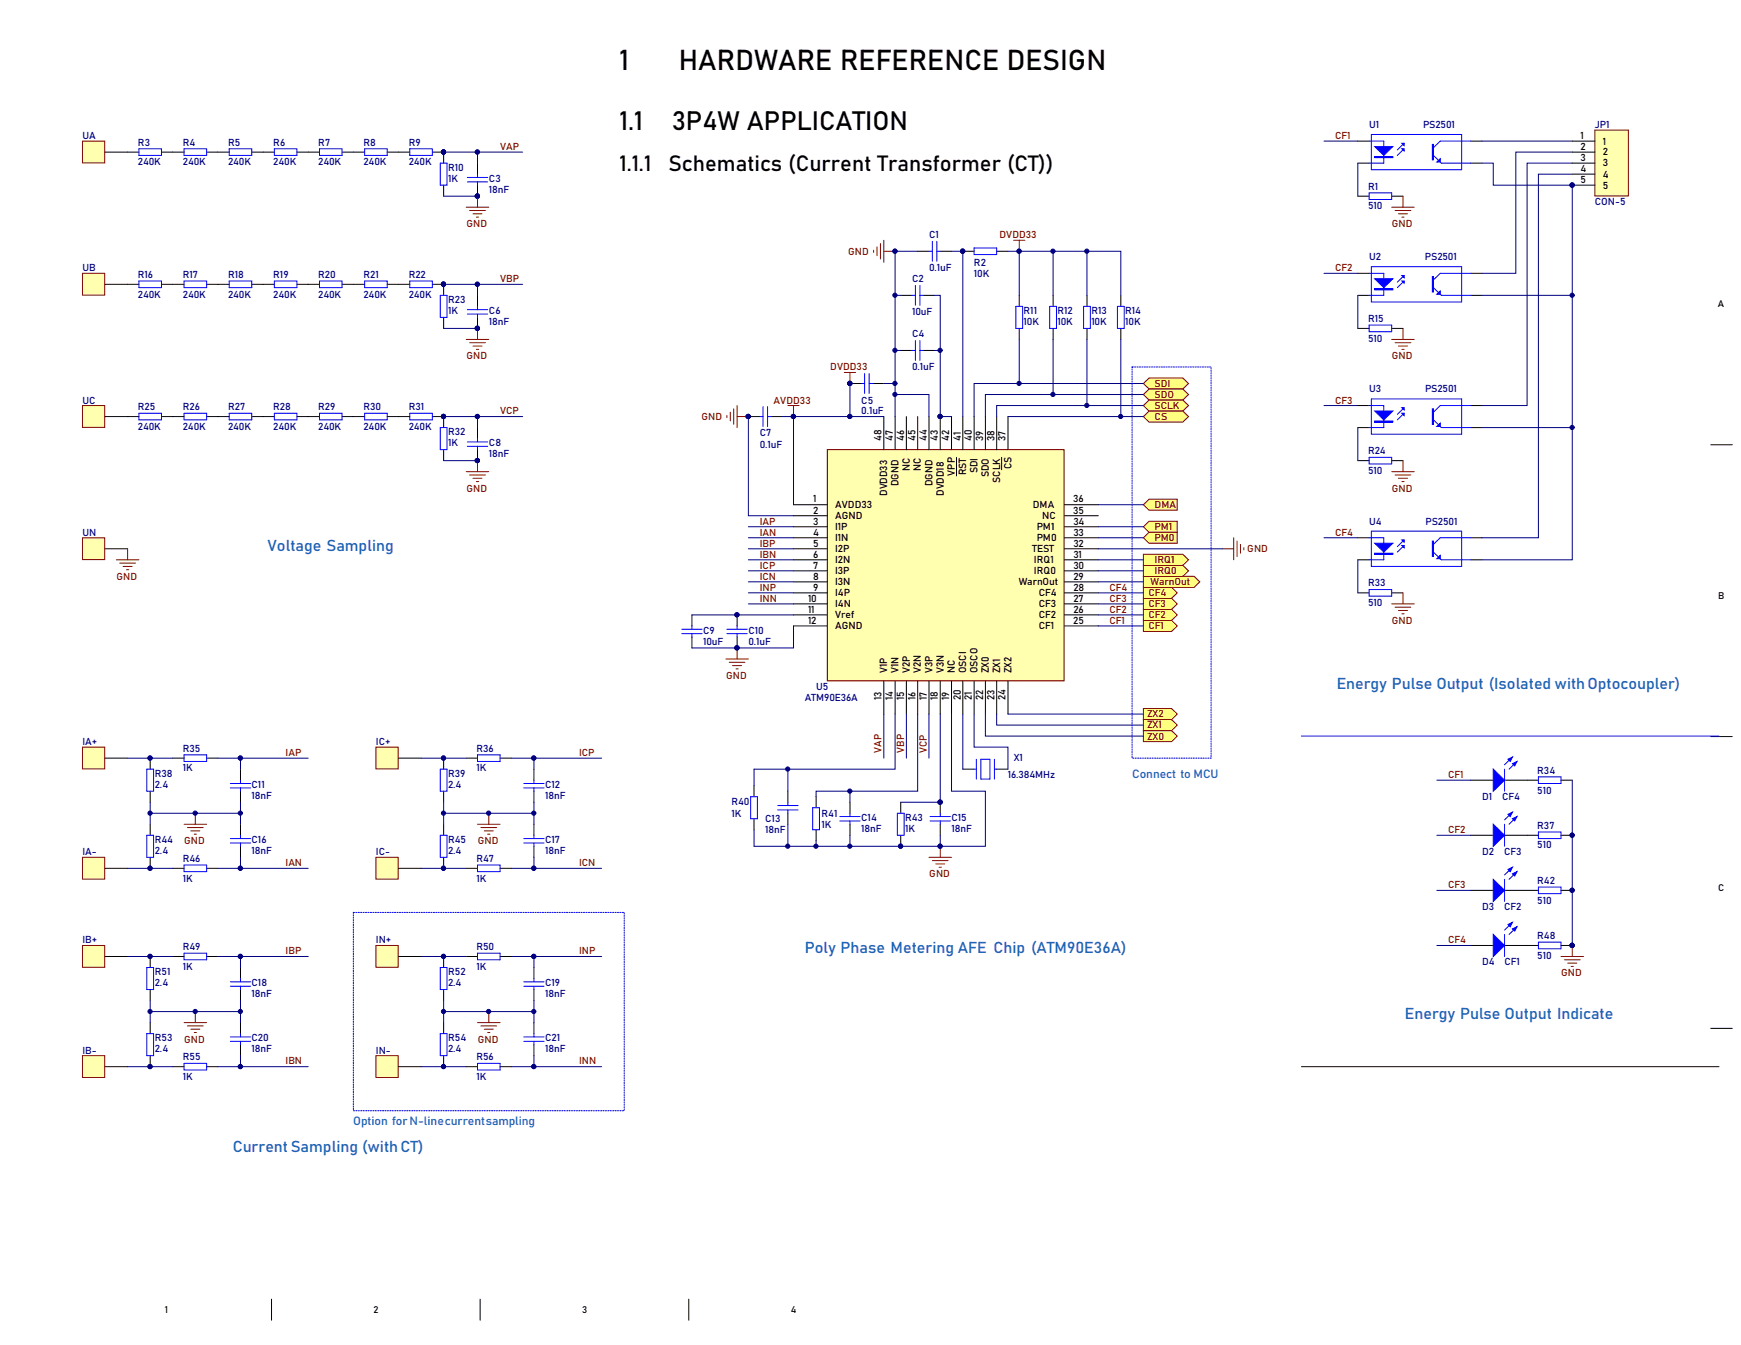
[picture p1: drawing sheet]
<svg xmlns="http://www.w3.org/2000/svg" width="279mm" height="216mm" viewBox="0 0 279 216" stroke-linecap="round" stroke-linejoin="round" font-family="sans-serif">
<path d="M274.5 71.4h3.5M274.5 118.2h3.5M208.9 171.2h67M274.5 165.1h3.5M43.6 208.5v3.4M77.1 208.5v3.4M110.5 208.5v3.4" fill="none" stroke="#000" stroke-width=".16"/>
<path d="M132.8 72.2h38v37.1h-38z" fill="#ffffaf"/>
<path d="M132.8 72.2h38v37.1h-38z" fill="none" stroke="#800000" stroke-width=".18"/>
<g fill="none" stroke="#000" stroke-width=".16">
<path d="M141.8 66.9v5.3M143.6 66.9v5.3M145.5 66.9v5.3M147.3 66.9v5.3M149.1 66.9v5.3M150.9 66.9v5.3M152.7 66.9v5.3M153.5 73.4v3M154.5 66.9v5.3M156.3 66.9v5.3M158.1 66.9v5.3M159.9 66.9v5.3"/>
<path d="M160.7 73.4v2M161.8 66.9v5.3M127.3 86.3h5.5M127.3 84.6h5.5M127.3 81h5.5M127.3 82.8h5.5M127.3 91.6h5.5M127.3 93.4h5.5M127.3 95.2h5.5M127.3 96.9h5.5M127.3 88.1h5.5M127.3 98.7h5.5"/>
<path d="M127.3 89.9h5.5M170.8 86.3h5.4M170.8 84.6h5.4M170.8 81h5.4M170.8 82.8h5.4M170.8 91.6h5.4M170.8 93.4h5.4M170.8 95.2h5.4M170.8 96.9h5.4M170.8 88.1h5.4M170.8 98.7h5.4M170.8 89.9h5.4"/>
<path d="M127.3 100.5h5.5M141.8 109.3v5.3M143.6 109.3v5.3M145.5 109.3v5.3M147.3 109.3v5.3M149.1 109.3v5.3M150.9 109.3v5.3M152.7 109.3v5.3M154.5 109.3v5.3M156.3 109.3v5.3M158.1 109.3v5.3M159.9 109.3v5.3"/>
<path d="M161.8 109.3v5.3M170.8 100.5h5.4"/>
</g>
<circle cx="150.9" cy="66.8" r=".34" fill="#000080" stroke="#000080" stroke-width=".16"/>
<path d="M120.1 84.6h7.2M120.1 86.3h7.2M120.1 88.1h7.2M120.1 89.9h7.2M120.1 91.6h7.2M120.1 93.4h7.2M120.1 95.2h7.2M120.1 96.9h7.2M141.8 114.6v7.1M145.5 114.6v7.1M149.1 114.6v7.1" fill="none" stroke="#000080" stroke-width=".16"/>
<path d="M183.5 117.3h4.5l.9 .9-.9 .8h-4.5z" fill-rule="evenodd" fill="#ffff80"/>
<path d="M183.5 117.3h4.5l.9 .9-.9 .8h-4.5z" fill="none" stroke="#800000" stroke-width=".16"/>
<path d="M183.5 115.5h4.5l.9 .9-.9 .9h-4.5z" fill-rule="evenodd" fill="#ffff80"/>
<path d="M183.5 115.5h4.5l.9 .9-.9 .9h-4.5z" fill="none" stroke="#800000" stroke-width=".16"/>
<path d="M183.5 113.7h4.5l.9 .9-.9 .9h-4.5z" fill-rule="evenodd" fill="#ffff80"/>
<path d="M183.5 113.7h4.5l.9 .9-.9 .9h-4.5z" fill="none" stroke="#800000" stroke-width=".16"/>
<path d="M183.5 99.6h4.5l.9 .9-.9 .9h-4.5z" fill-rule="evenodd" fill="#ffff80"/>
<path d="M183.5 99.6h4.5l.9 .9-.9 .9h-4.5z" fill="none" stroke="#800000" stroke-width=".16"/>
<path d="M176.2 100.5h7.3" fill="none" stroke="#000080" stroke-width=".16"/>
<path d="M183.5 97.8h4.5l.9 .9-.9 .9h-4.5z" fill-rule="evenodd" fill="#ffff80"/>
<path d="M183.5 97.8h4.5l.9 .9-.9 .9h-4.5z" fill="none" stroke="#800000" stroke-width=".16"/>
<path d="M176.2 98.7h7.3" fill="none" stroke="#000080" stroke-width=".16"/>
<path d="M183.5 96.1h4.5l.9 .8-.9 .9h-4.5z" fill-rule="evenodd" fill="#ffff80"/>
<path d="M183.5 96.1h4.5l.9 .8-.9 .9h-4.5z" fill="none" stroke="#800000" stroke-width=".16"/>
<path d="M176.2 96.9h7.3" fill="none" stroke="#000080" stroke-width=".16"/>
<path d="M183.5 94.3h4.5l.9 .9-.9 .9h-4.5z" fill-rule="evenodd" fill="#ffff80"/>
<path d="M183.5 94.3h4.5l.9 .9-.9 .9h-4.5z" fill="none" stroke="#800000" stroke-width=".16"/>
<path d="M176.2 95.2h7.3" fill="none" stroke="#000080" stroke-width=".16"/>
<path d="M183.5 92.5h8.1l1 .9-1 .9h-8.1z" fill-rule="evenodd" fill="#ffff80"/>
<path d="M183.5 92.5h8.1l1 .9-1 .9h-8.1z" fill="none" stroke="#800000" stroke-width=".16"/>
<path d="M176.2 93.4h7.3" fill="none" stroke="#000080" stroke-width=".16"/>
<path d="M183.5 90.7h6.3l.9 .9-.9 .9h-6.3z" fill-rule="evenodd" fill="#ffff80"/>
<path d="M183.5 90.7h6.3l.9 .9-.9 .9h-6.3z" fill="none" stroke="#800000" stroke-width=".16"/>
<path d="M176.2 91.6h7.3" fill="none" stroke="#000080" stroke-width=".16"/>
<path d="M183.5 89h6.3l.9 .9-.9 .8h-6.3z" fill-rule="evenodd" fill="#ffff80"/>
<path d="M183.5 89h6.3l.9 .9-.9 .8h-6.3z" fill="none" stroke="#800000" stroke-width=".16"/>
<path d="M176.2 89.9h7.3" fill="none" stroke="#000080" stroke-width=".16"/>
<path d="M183.5 86.3l.9-.9h4.5v1.8h-4.5z" fill-rule="evenodd" fill="#ffff80"/>
<path d="M183.5 86.3l.9-.9h4.5v1.8h-4.5z" fill="none" stroke="#800000" stroke-width=".16"/>
<path d="M176.2 86.3h7.3" fill="none" stroke="#000080" stroke-width=".16"/>
<path d="M183.5 84.6l.9-.9h4.5v1.7h-4.5z" fill-rule="evenodd" fill="#ffff80"/>
<path d="M183.5 84.6l.9-.9h4.5v1.7h-4.5z" fill="none" stroke="#800000" stroke-width=".16"/>
<path d="M176.2 84.6h7.3" fill="none" stroke="#000080" stroke-width=".16"/>
<path d="M183.5 81l.9-.9h4.5v1.8h-4.5z" fill-rule="evenodd" fill="#ffff80"/>
<path d="M183.5 81l.9-.9h4.5v1.8h-4.5zM196.2 88.1h1.8M198 86.3v3.6M198.5 86.9v2.4M199.1 87.4v1.4M199.6 87.9v.4" fill="none" stroke="#800000" stroke-width=".16"/>
<path d="M176.2 81h7.3" fill="none" stroke="#000080" stroke-width=".16"/>
<path d="M183.5 61.6l.9-.9h5.4l.9 .9-.9 .8h-5.4z" fill-rule="evenodd" fill="#ffff80"/>
<path d="M183.5 61.6l.9-.9h5.4l.9 .9-.9 .8h-5.4z" fill="none" stroke="#800000" stroke-width=".16"/>
<path d="M183.5 63.3l.9-.9h5.4l.9 .9-.9 .9h-5.4z" fill-rule="evenodd" fill="#ffff80"/>
<path d="M183.5 63.3l.9-.9h5.4l.9 .9-.9 .9h-5.4z" fill="none" stroke="#800000" stroke-width=".16"/>
<path d="M183.5 65.1l.9-.9h5.4l.9 .9-.9 .9h-5.4z" fill-rule="evenodd" fill="#ffff80"/>
<path d="M183.5 65.1l.9-.9h5.4l.9 .9-.9 .9h-5.4z" fill="none" stroke="#800000" stroke-width=".16"/>
<path d="M183.5 66.9l.9-.9h5.4l.9 .9-.9 .9h-5.4z" fill-rule="evenodd" fill="#ffff80"/>
<g fill="none" stroke="#800000" stroke-width=".16">
<path d="M140.7 39.6v1.4M141.3 39.1v2.5M141.8 38.6v3.5M162.7 38.6h1.8M163.6 38.6v1.7M140.2 40.2v.3M141.8 40.3h1.8M183.5 66.9l.9-.9h5.4l.9 .9-.9 .9h-5.4zM116.5 105.8h3.6M117 106.3h2.6M117.6 106.8h1.4M118.1 107.4h.4"/>
<path d="M118.3 104v1.8"/>
</g>
<g fill="none" stroke="#000080" stroke-width=".16">
<path d="M147.3 40.3h-3.7v26.6M150 47.4h.9v19.5h1.8M152.7 40.3h1.8v26.6M163.6 54.5v7.1M169 54.5v8.8M174.4 54.5v10.6M179.9 54.5v12.4M161.8 66.9h21.7M183.5 63.3h-25.4v3.6M183.5 65.1h-23.6v1.8M183.5 61.6h-27.2v5.3M111 98.7h16.3"/>
<path d="M127.3 100.5v3.5h-16.3"/>
</g>
<g fill="none" stroke="#000" stroke-width=".16">
<path d="M144.6 56.3h1.8M144.6 47.4h1.8M147.3 40.3h1.8M148.2 56.3h1.8M148.2 47.4h1.8M150.9 40.3h1.8M154.5 40.3h1.8M159.9 40.3h1.9M163.6 47.4v1.8M163.6 52.7v1.8M169 47.4v1.8M169 52.7v1.8"/>
<path d="M174.4 47.4v1.8M174.4 52.7v1.8M179.9 47.4v1.8M179.9 52.7v1.8M111 98.7v1.8M118.3 98.7v1.8M111 102.2v1.8M118.3 102.2v1.8M131 127.9v1.8M131 133.2v1.8M136.4 128.8v1.7M136.4 132.3v1.8"/>
<path d="M154.5 123.5h1.8M159.9 123.5h1.9"/>
</g>
<g fill="none" stroke="#00f" stroke-width=".16">
<path d="M149.6 38.7v3.2M150.3 38.7v3.2M156.3 39.8h3.6v1.1h-3.6zM146.4 56.3h.5M146.4 47.4h.5M146.9 45.8v3.2M146.9 54.7v3.1M147.6 56.3h.6M147.6 45.8v3.2M147.6 54.7v3.1M147.6 47.4h.6M149.1 40.3h.5"/>
<path d="M150.3 40.3h.6M163 49.2h1.1v3.5h-1.1zM168.5 49.2h1v3.5h-1zM173.9 49.2h1.1v3.5h-1.1zM179.3 49.2h1.1v3.5h-1.1zM109.4 101.7h3.3M109.4 101h3.3M111 100.5v.5M111 101.7v.5M116.7 101.7h3.2M116.7 101h3.2M118.3 100.5v.5"/>
<path d="M118.3 101.7v.5M130.4 129.7h1.1v3.5h-1.1zM134.8 131.8h3.2M134.8 131.1h3.2M136.4 130.5v.6M136.4 131.8v.5M156.3 123.5h.4M156.7 121.9v3.2M157.4 121.9h1.5v3.2h-1.5zM159.6 123.5h.3M159.6 121.9v3.2"/>
</g>
<g fill="#000080" stroke="#000080" stroke-width=".16">
<circle cx="118.3" cy="98.7" r=".34"/>
<circle cx="118.3" cy="104" r=".34"/>
<circle cx="143.6" cy="40.3" r=".34"/>
<circle cx="154.5" cy="40.3" r=".34"/>
<circle cx="150.9" cy="66.8" r=".34"/>
<circle cx="163.5" cy="40.3" r=".34"/>
<circle cx="163.5" cy="61.5" r=".34"/>
<circle cx="169" cy="63.3" r=".34"/>
<circle cx="174.4" cy="65.1" r=".34"/>
</g>
<circle cx="179.8" cy="66.8" r=".34" fill="#000080"/>
<g fill="none" stroke="#000080" stroke-width=".16">
<path d="M71.2 24.4h5.4v1.8M71.2 31.5h5.4M76.6 24.4h7.3M71.2 45.6h5.4v1.8M71.2 52.7h5.4M76.6 45.6h7.3M161.8 40.3h18.1v7.1M163.6 40.3v7.1M169 40.3v7.1M174.4 40.3v7.1M71.2 66.9h5.4v1.7M71.2 73.9h5.4"/>
<path d="M76.6 66.9h7.3M120.1 66.9v15.9h7.2M125.5 66.9h1.8M136.4 66.9h-9.1v14.1M136.4 61.6v5.3h5.4M141.8 61.6h1.8"/>
<circle cx="179.8" cy="66.8" r=".34"/>
</g>
<g fill="#000080" stroke="#000080" stroke-width=".16">
<circle cx="174.4" cy="40.3" r=".34"/>
<circle cx="169" cy="40.3" r=".34"/>
<circle cx="163.5" cy="40.3" r=".34"/>
<circle cx="136.4" cy="61.5" r=".34"/>
<circle cx="143.6" cy="61.5" r=".34"/>
<circle cx="136.4" cy="66.8" r=".34"/>
<circle cx="127.3" cy="66.8" r=".34"/>
<circle cx="120.1" cy="66.8" r=".34"/>
<circle cx="71.2" cy="24.4" r=".34"/>
<circle cx="76.6" cy="31.5" r=".34"/>
<circle cx="76.6" cy="24.4" r=".34"/>
<circle cx="71.2" cy="45.6" r=".34"/>
<circle cx="76.6" cy="52.7" r=".34"/>
<circle cx="76.6" cy="45.6" r=".34"/>
<circle cx="71.2" cy="66.8" r=".34"/>
<circle cx="76.6" cy="73.9" r=".34"/>
<circle cx="76.6" cy="66.8" r=".34"/>
</g>
<g fill="none" stroke="#000" stroke-width=".16">
<path d="M71.2 24.4v1.8M71.2 29.7v1.8M76.6 26.2v1.8M76.6 29.7v1.8M71.2 45.6v1.8M71.2 50.9v1.8M76.6 47.4v1.8M76.6 50.9v1.8M71.2 66.9v1.7M71.2 72.2v1.7M76.6 68.6v1.8M76.6 72.2v1.7"/>
<path d="M120.1 66.9h1.8M123.7 66.9h1.8M136.4 61.6h1.8M140 61.6h1.8"/>
</g>
<g fill="none" stroke="#00f" stroke-width=".16">
<path d="M70.7 26.2h1v3.5h-1zM75 29.2h3.3M75 28.5h3.3M76.6 28v.5M76.6 29.2v.5M70.7 47.4h1v3.5h-1zM75 50.4h3.3M75 49.7h3.3M76.6 49.2v.5M76.6 50.4v.5M138.8 60v3.2M139.5 60v3.2"/>
<path d="M70.7 68.6h1v3.6h-1zM75 71.6h3.3M75 70.9h3.3M76.6 70.4v.5M76.6 71.6v.6M121.9 66.9h.6M122.5 65.3v3.2M123.2 66.9h.5M123.2 65.3v3.2M138.2 61.6h.6M139.5 61.6h.5"/>
</g>
<g fill="none" stroke="#800000" stroke-width=".16">
<path d="M74.8 33.3h3.6M75.4 33.8h2.5M75.9 34.3h1.5M76.4 34.9h.4M76.6 31.5v1.8M74.8 54.5h3.6M75.4 55h2.5M75.9 55.5h1.5M76.4 56.1h.4M76.6 52.7v1.8M135.5 59.8h1.8M136.4 59.8v1.8"/>
<path d="M74.8 75.7h3.6M75.4 76.2h2.5M75.9 76.8h1.5M76.4 77.3h.4M76.6 73.9v1.8M116.7 66.7v.3M117.2 66.2v1.4M117.7 65.6v2.5M118.3 66.9h1.8M118.3 65.1v3.5M126.4 65.1h1.9M127.3 65.1v1.8"/>
</g>
<path d="M13.2 119.9h3.6v3.5h-3.6z" fill="#ffffaf"/>
<path d="M13.2 119.9h3.6v3.5h-3.6z" fill="none" stroke="#800000" stroke-width=".16"/>
<path d="M16.9 121.7h3.6" fill="none" stroke="#000" stroke-width=".16"/>
<path d="M13.2 137.6h3.6v3.5h-3.6z" fill="#ffffaf"/>
<path d="M13.2 137.6h3.6v3.5h-3.6zM29.5 132.3h3.7M30.1 132.8h2.5M30.6 133.4h1.5M31.2 133.9h.3M31.3 130.5v1.8" fill="none" stroke="#800000" stroke-width=".16"/>
<g fill="none" stroke="#000" stroke-width=".16">
<path d="M16.9 139.4h3.6M24.1 121.7v1.8M24.1 127v1.8M24.1 132.3v1.8M24.1 137.6v1.8M27.7 139.4h1.8M27.7 121.7h1.8M33.2 139.4h1.8M33.2 121.7h1.8M38.6 123.5v1.7M38.6 127v1.8M38.6 132.3v1.8"/>
<path d="M38.6 135.8v1.8"/>
</g>
<path d="M23.6 123.5h1v3.5h-1zM23.6 134.1h1v3.5h-1zM29.5 121.2h3.7v1h-3.7zM29.5 138.9h3.7v1h-3.7zM37 126.5h3.2M37 125.8h3.2M37 135.3h3.2M37 134.6h3.2M38.6 125.2v.6M38.6 126.5v.5M38.6 134.1v.5M38.6 135.3v.5" fill="none" stroke="#00f" stroke-width=".16"/>
<g fill="#000080" stroke="#000080" stroke-width=".16">
<circle cx="24.1" cy="121.7" r=".34"/>
<circle cx="24.1" cy="139.4" r=".34"/>
<circle cx="31.3" cy="130.5" r=".34"/>
<circle cx="38.6" cy="121.7" r=".34"/>
<circle cx="38.6" cy="139.4" r=".34"/>
<circle cx="24.1" cy="130.5" r=".34"/>
<circle cx="38.6" cy="130.5" r=".34"/>
</g>
<path d="M24.1 128.8v3.5M24.1 130.5h14.5M35 121.7h3.6v1.8M38.6 137.6v1.8h-3.6M38.6 128.8v3.5M38.6 121.7h10.9M38.6 139.4h10.9" fill="none" stroke="#000080" stroke-width=".16"/>
<path d="M60.3 119.9h3.6v3.5h-3.6z" fill="#ffffaf"/>
<path d="M60.3 119.9h3.6v3.5h-3.6z" fill="none" stroke="#800000" stroke-width=".16"/>
<path d="M64 121.7h3.6" fill="none" stroke="#000" stroke-width=".16"/>
<path d="M60.3 137.6h3.6v3.5h-3.6z" fill="#ffffaf"/>
<path d="M60.3 137.6h3.6v3.5h-3.6zM76.6 132.3h3.7M77.2 132.8h2.5M77.7 133.4h1.5M78.3 133.9h.3M78.4 130.5v1.8" fill="none" stroke="#800000" stroke-width=".16"/>
<g fill="none" stroke="#000" stroke-width=".16">
<path d="M64 139.4h3.6M71.2 121.7v1.8M71.2 127v1.8M71.2 132.3v1.8M71.2 137.6v1.8M74.8 139.4h1.8M74.8 121.7h1.8M80.3 139.4h1.8M80.3 121.7h1.8M85.7 123.5v1.7M85.7 127v1.8M85.7 132.3v1.8"/>
<path d="M85.7 135.8v1.8"/>
</g>
<path d="M70.7 123.5h1v3.5h-1zM70.7 134.1h1v3.5h-1zM76.6 121.2h3.7v1h-3.7zM76.6 138.9h3.7v1h-3.7zM84.1 126.5h3.2M84.1 125.8h3.2M84.1 135.3h3.2M84.1 134.6h3.2M85.7 125.2v.6M85.7 126.5v.5M85.7 134.1v.5M85.7 135.3v.5" fill="none" stroke="#00f" stroke-width=".16"/>
<g fill="#000080" stroke="#000080" stroke-width=".16">
<circle cx="71.2" cy="121.7" r=".34"/>
<circle cx="71.2" cy="139.4" r=".34"/>
<circle cx="78.4" cy="130.5" r=".34"/>
<circle cx="85.7" cy="121.7" r=".34"/>
<circle cx="85.7" cy="139.4" r=".34"/>
<circle cx="71.2" cy="130.5" r=".34"/>
<circle cx="85.7" cy="130.5" r=".34"/>
</g>
<path d="M71.2 128.8v3.5M71.2 130.5h14.5M82.1 121.7h3.6v1.8M85.7 137.6v1.8h-3.6M85.7 128.8v3.5M85.7 121.7h10.9M85.7 139.4h10.9" fill="none" stroke="#000080" stroke-width=".16"/>
<path d="M13.2 151.8h3.6v3.5h-3.6z" fill="#ffffaf"/>
<path d="M13.2 151.8h3.6v3.5h-3.6z" fill="none" stroke="#800000" stroke-width=".16"/>
<path d="M16.9 153.5h3.6" fill="none" stroke="#000" stroke-width=".16"/>
<path d="M13.2 169.5h3.6v3.5h-3.6z" fill="#ffffaf"/>
<path d="M13.2 169.5h3.6v3.5h-3.6zM29.5 164.1h3.7M30.1 164.7h2.5M30.6 165.2h1.5M31.2 165.7h.3M31.3 162.4v1.7" fill="none" stroke="#800000" stroke-width=".16"/>
<g fill="none" stroke="#000" stroke-width=".16">
<path d="M24.1 153.5v1.8M24.1 158.8v1.8M27.7 153.5h1.8M33.2 153.5h1.8M38.6 155.3v1.8M38.6 158.8v1.8M16.9 171.2h3.6M24.1 164.1v1.8M24.1 169.5v1.7M27.7 171.2h1.8M33.2 171.2h1.8M38.6 164.1v1.8"/>
<path d="M38.6 167.7v1.8"/>
</g>
<path d="M23.6 155.3h1v3.5h-1zM29.5 153h3.7v1.1h-3.7zM37 158.3h3.2M37 157.6h3.2M38.6 157.1v.5M38.6 158.3v.5M23.6 165.9h1v3.6h-1zM29.5 170.7h3.7v1.1h-3.7zM37 167.2h3.2M37 166.4h3.2M38.6 165.9v.5M38.6 167.2v.5" fill="none" stroke="#00f" stroke-width=".16"/>
<g fill="#000080" stroke="#000080" stroke-width=".16">
<circle cx="24.1" cy="153.5" r=".34"/>
<circle cx="24.1" cy="171.2" r=".34"/>
<circle cx="31.3" cy="162.4" r=".34"/>
<circle cx="38.6" cy="153.5" r=".34"/>
<circle cx="38.6" cy="171.2" r=".34"/>
<circle cx="24.1" cy="162.4" r=".34"/>
<circle cx="38.6" cy="162.4" r=".34"/>
</g>
<path d="M35 153.5h3.6v1.8M38.6 153.5h10.9M24.1 160.6v3.5M24.1 162.4h14.5M38.6 169.5v1.7h-3.6M38.6 160.6v3.5M38.6 171.2h10.9" fill="none" stroke="#000080" stroke-width=".16"/>
<path d="M60.3 151.8h3.6v3.5h-3.6z" fill="#ffffaf"/>
<path d="M60.3 151.8h3.6v3.5h-3.6z" fill="none" stroke="#800000" stroke-width=".16"/>
<path d="M64 153.5h3.6" fill="none" stroke="#000" stroke-width=".16"/>
<path d="M60.3 169.5h3.6v3.5h-3.6z" fill="#ffffaf"/>
<path d="M60.3 169.5h3.6v3.5h-3.6zM76.6 164.1h3.7M77.2 164.7h2.5M77.7 165.2h1.5M78.3 165.7h.3M78.4 162.4v1.7" fill="none" stroke="#800000" stroke-width=".16"/>
<g fill="none" stroke="#000" stroke-width=".16">
<path d="M236 125.2h3.6M241.5 125.2h3.6M71.2 153.5v1.8M71.2 158.8v1.8M74.8 153.5h1.8M80.3 153.5h1.8M85.7 155.3v1.8M85.7 158.8v1.8M64 171.2h3.6M71.2 164.1v1.8M71.2 169.5v1.7M74.8 171.2h1.8"/>
<path d="M80.3 171.2h1.8M85.7 164.1v1.8M85.7 167.7v1.8"/>
</g>
<path d="M70.7 155.3h1v3.5h-1zM76.6 153h3.7v1.1h-3.7zM84.1 158.3h3.2M84.1 157.6h3.2M85.7 157.1v.5M85.7 158.3v.5M70.7 165.9h1v3.6h-1zM76.6 170.7h3.7v1.1h-3.7zM84.1 167.2h3.2M84.1 166.4h3.2M85.7 165.9v.5M85.7 167.2v.5" fill="none" stroke="#00f" stroke-width=".16"/>
<g fill="#000080" stroke="#000080" stroke-width=".16">
<circle cx="71.2" cy="153.5" r=".34"/>
<circle cx="71.2" cy="171.2" r=".34"/>
<circle cx="78.4" cy="162.4" r=".34"/>
<circle cx="85.7" cy="153.5" r=".34"/>
<circle cx="85.7" cy="171.2" r=".34"/>
<circle cx="71.2" cy="162.4" r=".34"/>
<circle cx="85.7" cy="162.4" r=".34"/>
</g>
<path d="M82.1 153.5h3.6v1.8M85.7 153.5h10.9M71.2 160.6v3.5M71.2 162.4h14.5M85.7 169.5v1.7h-3.6M85.7 160.6v3.5M85.7 171.2h10.9" fill="none" stroke="#000080" stroke-width=".16"/>
<path d="M239.6 123.5l1.9 1.7-1.9 1.8z" fill="#00f"/>
<path d="M239.6 123.5l1.9 1.7-1.9 1.8zM242.7 121.5l-1.2 1.3M243.4 122.2l-1.2 1.3" fill="none" stroke="#00f" stroke-width=".16"/>
<path d="M242.7 122.6l.7-.4-.3 .7z" fill="#00f"/>
<path d="M242.7 122.6l.7-.4-.3 .7z" fill="none" stroke="#00f" stroke-width=".16"/>
<path d="M242 121.9l.7-.4-.3 .7z" fill="#00f"/>
<path d="M241.5 123.5v3.5M242 121.9l.7-.4-.3 .7z" fill="none" stroke="#00f" stroke-width=".16"/>
<path d="M236 134.1h3.6M241.5 134.1h3.6" fill="none" stroke="#000" stroke-width=".16"/>
<path d="M239.6 132.3l1.9 1.8-1.9 1.7z" fill="#00f"/>
<path d="M239.6 132.3l1.9 1.8-1.9 1.7zM242.7 130.4l-1.2 1.2M243.4 131.1l-1.2 1.2" fill="none" stroke="#00f" stroke-width=".16"/>
<path d="M242.7 131.4l.7-.3-.3 .7z" fill="#00f"/>
<path d="M242.7 131.4l.7-.3-.3 .7z" fill="none" stroke="#00f" stroke-width=".16"/>
<path d="M242 130.7l.7-.3-.3 .7z" fill="#00f"/>
<path d="M241.5 132.3v3.5M242 130.7l.7-.3-.3 .7z" fill="none" stroke="#00f" stroke-width=".16"/>
<path d="M236 142.9h3.6M241.5 142.9h3.6" fill="none" stroke="#000" stroke-width=".16"/>
<path d="M239.6 141.2l1.9 1.7-1.9 1.8z" fill="#00f"/>
<path d="M242.7 139.2l-1.2 1.2M243.4 139.9l-1.2 1.3M239.6 141.2l1.9 1.7-1.9 1.8z" fill="none" stroke="#00f" stroke-width=".16"/>
<path d="M242.7 140.3l.7-.4-.3 .7z" fill="#00f"/>
<path d="M242.7 140.3l.7-.4-.3 .7z" fill="none" stroke="#00f" stroke-width=".16"/>
<path d="M242 139.6l.7-.4-.3 .7z" fill="#00f"/>
<path d="M242 139.6l.7-.4-.3 .7zM241.5 141.2v3.5" fill="none" stroke="#00f" stroke-width=".16"/>
<path d="M236 151.8h3.6M241.5 151.8h3.6" fill="none" stroke="#000" stroke-width=".16"/>
<path d="M239.6 150l1.9 1.8-1.9 1.7z" fill="#00f"/>
<path d="M239.6 150l1.9 1.8-1.9 1.7zM242.7 148.1l-1.2 1.2M243.4 148.8l-1.2 1.2" fill="none" stroke="#00f" stroke-width=".16"/>
<path d="M242.7 149.1l.7-.3-.3 .7z" fill="#00f"/>
<path d="M242.7 149.1l.7-.3-.3 .7z" fill="none" stroke="#00f" stroke-width=".16"/>
<path d="M242 148.4l.7-.3-.3 .7z" fill="#00f"/>
<path d="M219.7 86.3h2.4v3.6h-2.4M220.1 85.3h14.5v5.6h-14.5zM225.3 87.6l-1.1 1M225.3 86.7l-1.1 1M230 88.6l1.3 1.3h4.7M236 86.3h-4.9l-1.1 1.1M246.9 124.7h3.6v1.1h-3.6zM246.9 133.5h3.6v1.1h-3.6zM241.5 150v3.5M242 148.4l.7-.3-.3 .7zM246.9 142.4h3.6v1.1h-3.6zM246.9 151.2h3.6v1.1h-3.6z" fill="none" stroke="#00f" stroke-width=".16"/>
<path d="M217.9 86.3h1.8M217.9 89.9h1.8M236 86.3h1.8M236 89.9h1.8M245.1 125.2h1.8M245.1 134.1h1.8M250.5 125.2h1.8M250.5 134.1h1.8M245.1 142.9h1.8M245.1 151.8h1.8M250.5 142.9h1.8M250.5 151.8h1.8" fill="none" stroke="#000" stroke-width=".16"/>
<g fill="#000080" stroke="#000080" stroke-width=".16">
<circle cx="252.3" cy="134.1" r=".34"/>
<circle cx="252.3" cy="142.9" r=".34"/>
<circle cx="252.3" cy="151.8" r=".34"/>
</g>
<path d="M250.5 153.5h3.6M251.1 154.1h2.5M251.6 154.6h1.4M252.1 155.1h.4M252.3 151.8v1.7" fill="none" stroke="#800000" stroke-width=".16"/>
<path d="M230.6 125.2h5.4M230.6 134.1h5.4M252.3 125.2v26.6M230.6 142.9h5.4M230.6 151.8h5.4" fill="none" stroke="#000080" stroke-width=".16"/>
<path d="M220.6 87.2h2.9l-1.4 1.4z" fill="#00f"/>
<path d="M220.6 87.2h2.9l-1.4 1.4zM220.6 88.8h2.9v.2h-2.9z" fill="none" stroke="#00f" stroke-width=".16"/>
<path d="M220.6 88.9h2.9" fill="none" stroke="#00f" stroke-width=".18"/>
<path d="M225 86.7h.3v.3z" fill="#00f"/>
<path d="M225 86.7h.3v.3z" fill="none" stroke="#00f" stroke-width=".16"/>
<path d="M225 87.6h.3v.3z" fill="#00f"/>
<path d="M225 87.6h.3v.3zM229.9 86.9h.1v2.4h-.1z" fill="none" stroke="#00f" stroke-width=".16"/>
<path d="M230 86.9v2.4" fill="none" stroke="#00f" stroke-width=".18"/>
<path d="M230.6 89.7l.5-.5v.5z" fill="#00f"/>
<path d="M219.7 65.1h2.4v3.5h-2.4M220.1 64h14.5v5.7h-14.5zM225.3 66.3l-1.1 1.1M225.3 65.5l-1.1 1M230 67.4l1.3 1.2h4.7M236 65.1h-4.9l-1.1 1.1M219.7 94.6h3.6v1.1h-3.6zM230.6 89.7l.5-.5v.5z" fill="none" stroke="#00f" stroke-width=".16"/>
<path d="M217.9 65.1h1.8M217.9 68.6h1.8M236 65.1h1.8M236 68.6h1.8M217.9 95.2h1.8M223.3 95.2h1.9" fill="none" stroke="#000" stroke-width=".16"/>
<path d="M212.5 86.3h5.4M217.9 89.9v5.3" fill="none" stroke="#000080" stroke-width=".16"/>
<path d="M223.3 96.9h3.7M223.9 97.5h2.5M224.4 98h1.5M225 98.5h.3M225.2 95.2v1.7" fill="none" stroke="#800000" stroke-width=".16"/>
<path d="M220.6 66h2.9l-1.4 1.4z" fill="#00f"/>
<path d="M220.6 66h2.9l-1.4 1.4zM220.6 67.6h2.9v.2h-2.9z" fill="none" stroke="#00f" stroke-width=".16"/>
<path d="M220.6 67.7h2.9" fill="none" stroke="#00f" stroke-width=".18"/>
<path d="M225 65.5h.3v.3z" fill="#00f"/>
<path d="M225 65.5h.3v.3z" fill="none" stroke="#00f" stroke-width=".16"/>
<path d="M225 66.3h.3v.4z" fill="#00f"/>
<path d="M225 66.3h.3v.4zM229.9 65.6h.1v2.5h-.1z" fill="none" stroke="#00f" stroke-width=".16"/>
<path d="M230 65.6v2.5" fill="none" stroke="#00f" stroke-width=".18"/>
<path d="M230.6 68.5l.5-.6v.6z" fill="#00f"/>
<path d="M219.7 43.9h2.4v3.5h-2.4M220.1 42.8h14.5v5.7h-14.5zM225.3 45.1l-1.1 1.1M225.3 44.2l-1.1 1.1M230 46.2l1.3 1.2h4.7M236 43.9h-4.9l-1.1 1M219.7 73.4h3.6v1.1h-3.6zM230.6 68.5l.5-.6v.6z" fill="none" stroke="#00f" stroke-width=".16"/>
<path d="M217.9 43.9h1.8M217.9 47.4h1.8M236 43.9h1.8M236 47.4h1.8M217.9 73.9h1.8M223.3 73.9h1.9" fill="none" stroke="#000" stroke-width=".16"/>
<path d="M212.5 65.1h5.4M217.9 68.6v5.3" fill="none" stroke="#000080" stroke-width=".16"/>
<path d="M223.3 75.7h3.7M223.9 76.2h2.5M224.4 76.8h1.5M225 77.3h.3M225.2 73.9v1.8" fill="none" stroke="#800000" stroke-width=".16"/>
<path d="M220.6 44.8h2.9l-1.4 1.4z" fill="#00f"/>
<path d="M220.6 44.8h2.9l-1.4 1.4zM220.6 46.3h2.9v.2h-2.9z" fill="none" stroke="#00f" stroke-width=".16"/>
<path d="M220.6 46.4h2.9" fill="none" stroke="#00f" stroke-width=".18"/>
<path d="M225 44.2h.3v.4z" fill="#00f"/>
<path d="M225 44.2h.3v.4z" fill="none" stroke="#00f" stroke-width=".16"/>
<path d="M225 45.1h.3v.4z" fill="#00f"/>
<path d="M225 45.1h.3v.4zM229.9 44.4h.1v2.5h-.1z" fill="none" stroke="#00f" stroke-width=".16"/>
<path d="M230 44.4v2.5" fill="none" stroke="#00f" stroke-width=".18"/>
<path d="M230.6 47.2l.5-.5v.5z" fill="#00f"/>
<path d="M219.7 22.6h2.4v3.6h-2.4M220.1 21.6h14.5v5.6h-14.5zM225.3 23.9l-1.1 1M225.3 23l-1.1 1.1M230 24.9l1.3 1.3h4.7M236 22.6h-4.9l-1.1 1.1M219.7 52.2h3.6v1h-3.6zM230.6 47.2l.5-.5v.5z" fill="none" stroke="#00f" stroke-width=".16"/>
<path d="M217.9 22.6h1.8M217.9 26.2h1.8M236 22.6h1.8M236 26.2h1.8M217.9 52.7h1.8M223.3 52.7h1.9" fill="none" stroke="#000" stroke-width=".16"/>
<path d="M212.5 43.9h5.4M217.9 47.4v5.3" fill="none" stroke="#000080" stroke-width=".16"/>
<path d="M223.3 54.5h3.7M223.9 55h2.5M224.4 55.5h1.5M225 56.1h.3M225.2 52.7v1.8" fill="none" stroke="#800000" stroke-width=".16"/>
<path d="M220.6 23.5h2.9l-1.4 1.4z" fill="#00f"/>
<path d="M220.6 23.5h2.9l-1.4 1.4zM220.6 25.1h2.9v.2h-2.9z" fill="none" stroke="#00f" stroke-width=".16"/>
<path d="M220.6 25.2h2.9" fill="none" stroke="#00f" stroke-width=".18"/>
<path d="M225 23h.3v.4z" fill="#00f"/>
<path d="M225 23h.3v.4z" fill="none" stroke="#00f" stroke-width=".16"/>
<path d="M225 23.9h.3v.3z" fill="#00f"/>
<path d="M225 23.9h.3v.3zM229.9 23.2h.1v2.5h-.1z" fill="none" stroke="#00f" stroke-width=".16"/>
<path d="M230 23.2v2.5" fill="none" stroke="#00f" stroke-width=".18"/>
<path d="M230.6 26l.5-.5v.5z" fill="#00f"/>
<path d="M65.8 23.9h3.6v1h-3.6zM219.7 31h3.6v1h-3.6zM230.6 26l.5-.5v.5zM65.8 45.1h3.6v1.1h-3.6zM65.8 66.3h3.6v1.1h-3.6z" fill="none" stroke="#00f" stroke-width=".16"/>
<path d="M64 24.4h1.8M69.4 24.4h1.8M217.9 31.5h1.8M223.3 31.5h1.9M64 45.6h1.8M69.4 45.6h1.8M64 66.9h1.8M69.4 66.9h1.8" fill="none" stroke="#000" stroke-width=".16"/>
<g fill="none" stroke="#000080" stroke-width=".16">
<path d="M212.5 22.6h5.4M217.9 26.2v5.3M237.8 26.2h1.8v3.5h12.7v60.2h-14.5M237.8 22.6h14.5M252.3 24.4h-9v19.5h-5.5M252.3 26.2h-7.2v38.9h-7.3M252.3 28h-5.4v58.3h-9.1M237.8 47.4h14.5M237.8 68.6h14.5M20.5 121.7h7.2M20.5 139.4h7.2M67.6 121.7h7.2"/>
<path d="M67.6 139.4h7.2M20.5 153.5h7.2M67.6 153.5h7.2M20.5 171.2h7.2M67.6 171.2h7.2"/>
</g>
<path d="M223.3 33.3h3.7M223.9 33.8h2.5M224.4 34.3h1.5M225 34.9h.3M225.2 31.5v1.8" fill="none" stroke="#800000" stroke-width=".16"/>
<g fill="#000080" stroke="#000080" stroke-width=".16">
<circle cx="252.3" cy="29.7" r=".34"/>
<circle cx="252.3" cy="47.4" r=".34"/>
<circle cx="252.3" cy="68.6" r=".34"/>
<circle cx="71.2" cy="24.4" r=".34"/>
<circle cx="71.2" cy="45.6" r=".34"/>
<circle cx="71.2" cy="66.8" r=".34"/>
</g>
<path d="M255.9 20.9h5.4v10.6h-5.4z" fill="#ffffaf"/>
<path d="M255.9 20.9h5.4v10.6h-5.4zM149.1 137.6h3.6M149.6 138.1h2.6M150.2 138.7h1.4M150.7 139.2h.4M150.9 135.8v1.8" fill="none" stroke="#800000" stroke-width=".16"/>
<g fill="none" stroke="#000" stroke-width=".16">
<path d="M20.5 24.4h1.8M25.9 24.4h3.6M33.2 24.4h3.6M40.4 24.4h3.6M47.7 24.4h3.6M54.9 24.4h3.6M62.1 24.4h1.9M252.3 22.6h3.6M252.3 24.4h3.6M252.3 26.2h3.6M252.3 28h3.6M252.3 29.7h3.6"/>
<path d="M121 126.1v1.8M121 131.4v1.8M126.4 127v1.8M126.4 130.5v1.8M144.6 128.8v1.7M144.6 134.1v1.7M150.9 128.8v1.7M150.9 132.3v1.8"/>
</g>
<g fill="#000080" stroke="#000080" stroke-width=".16">
<circle cx="252.3" cy="29.7" r=".34"/>
<circle cx="144.5" cy="135.8" r=".34"/>
<circle cx="150.9" cy="128.8" r=".34"/>
<circle cx="150.9" cy="135.8" r=".34"/>
</g>
<g fill="none" stroke="#00f" stroke-width=".16">
<path d="M22.3 23.9h3.6v1h-3.6zM29.5 23.9h3.7v1h-3.7zM36.8 23.9h3.6v1h-3.6zM44 23.9h3.7v1h-3.7zM51.3 23.9h3.6v1h-3.6zM58.5 23.9h3.6v1h-3.6zM120.5 127.9h1v3.5h-1zM124.8 130h3.3M124.8 129.3h3.3M126.4 128.8v.5M126.4 130v.5M144 130.5h1.1v3.6h-1.1z"/>
<path d="M149.3 131.8h3.2M149.3 131.1h3.2M150.9 130.5v.6M150.9 131.8v.5"/>
</g>
<path d="M143.6 114.6v8.9h-22.6M150.9 114.6v14.2h-6.3" fill="none" stroke="#000080" stroke-width=".16"/>
<path d="M13.2 22.6h3.6v3.6h-3.6z" fill="#ffffaf"/>
<path d="M13.2 22.6h3.6v3.6h-3.6z" fill="none" stroke="#800000" stroke-width=".16"/>
<path d="M16.9 24.4h3.6M20.5 45.6h1.8M25.9 45.6h3.6M33.2 45.6h3.6M40.4 45.6h3.6M47.7 45.6h3.6M54.9 45.6h3.6M62.1 45.6h1.9" fill="none" stroke="#000" stroke-width=".16"/>
<path d="M22.3 45.1h3.6v1.1h-3.6zM29.5 45.1h3.7v1.1h-3.7zM36.8 45.1h3.6v1.1h-3.6zM44 45.1h3.7v1.1h-3.7zM51.3 45.1h3.6v1.1h-3.6zM58.5 45.1h3.6v1.1h-3.6z" fill="none" stroke="#00f" stroke-width=".16"/>
<path d="M13.2 43.9h3.6v3.5h-3.6z" fill="#ffffaf"/>
<path d="M13.2 43.9h3.6v3.5h-3.6z" fill="none" stroke="#800000" stroke-width=".16"/>
<path d="M16.9 45.6h3.6M20.5 66.9h1.8M25.9 66.9h3.6M33.2 66.9h3.6M40.4 66.9h3.6M47.7 66.9h3.6M54.9 66.9h3.6M62.1 66.9h1.9" fill="none" stroke="#000" stroke-width=".16"/>
<path d="M22.3 66.3h3.6v1.1h-3.6zM29.5 66.3h3.7v1.1h-3.7zM36.8 66.3h3.6v1.1h-3.6zM44 66.3h3.7v1.1h-3.7zM51.3 66.3h3.6v1.1h-3.6zM58.5 66.3h3.6v1.1h-3.6z" fill="none" stroke="#00f" stroke-width=".16"/>
<path d="M13.2 65.1h3.6v3.5h-3.6z" fill="#ffffaf"/>
<path d="M13.2 65.1h3.6v3.5h-3.6z" fill="none" stroke="#800000" stroke-width=".16"/>
<path d="M16.9 66.9h3.6" fill="none" stroke="#000" stroke-width=".16"/>
<g fill="none" stroke="#000080" stroke-width=".16">
<path d="M147.3 114.6v12.4h-16.3v.9M152.7 114.6v12.4h5.4v8.8h-37.1v-2.6M154.5 114.6v8.9M156.3 114.6v5.3h5.5v3.6M158.1 114.6v3.6h25.4M159.9 114.6v1.8h23.6M161.8 114.6h21.7M121 123.5v2.6M126.4 123.5v3.5M126.4 132.3v3.5M131 135v.8M136.4 127v1.8"/>
<path d="M136.4 134.1v1.7M150.9 134.1v1.7"/>
</g>
<g fill="#000080" stroke="#000080" stroke-width=".16">
<circle cx="126.4" cy="135.8" r=".34"/>
<circle cx="130.9" cy="135.8" r=".34"/>
<circle cx="136.4" cy="135.8" r=".34"/>
<circle cx="150.9" cy="135.8" r=".34"/>
<circle cx="126.4" cy="123.5" r=".34"/>
<circle cx="136.4" cy="127" r=".34"/>
</g>
<path d="M208.9 118.2h67" fill="none" stroke="#00f" stroke-width=".16"/>
<path d="M181.7 58.9h12.7v62.8h-12.7zM56.7 146.5h43.5v31.8h-43.5z" fill="none" stroke="#00f" stroke-width=".16" stroke-dasharray=".2 .2"/>
<path d="M13.2 86.3h3.6v3.5h-3.6z" fill="#ffffaf"/>
<path d="M13.2 86.3h3.6v3.5h-3.6zM18.7 89.9h3.6M19.2 90.4h2.5M19.8 90.9h1.4M20.3 91.5h.4M20.5 88.1v1.8" fill="none" stroke="#800000" stroke-width=".16"/>
<path d="M16.9 88.1h3.6" fill="none" stroke="#000" stroke-width=".16"/>
<path d="M143.6 56.3h1M143.6 47.4h1M150 56.3h.9M143.6 63.3h5.5v3.6M176.2 88.1h20" fill="none" stroke="#000080" stroke-width=".16"/>
<g fill="#000080" stroke="#000080" stroke-width=".16">
<circle cx="143.6" cy="56.2" r=".34"/>
<circle cx="143.6" cy="47.4" r=".34"/>
<circle cx="150.9" cy="56.2" r=".34"/>
<circle cx="143.6" cy="63.3" r=".34"/>
</g>
<g font-size="4.6">
<text x="99.4" y="11.3">1</text>
<text x="109" y="11.3">HARDWARE REFERENCE DESIGN</text>
</g>
<g font-size="4.2">
<text x="99.4" y="20.9">1.1</text>
<text x="107.9" y="20.9">3P4W APPLICATION</text>
</g>
<g font-size="3.5">
<text x="99.4" y="27.5">1.1.1</text>
<text x="107.3" y="27.5">Schematics (Current Transformer (CT))</text>
</g>
<g font-size="2.5" fill="#1a63b3">
<text x="42.9" y="88.4">Voltage Sampling</text>
<text x="214.5" y="110.5">Energy Pulse Output (Isolated withOptocoupler)</text>
<text x="129.1" y="153">Poly Phase Metering AFE Chip (ATM90E36A)</text>
<text x="225.5" y="163.6">Energy Pulse Output Indicate</text>
<text x="37.4" y="184.8">CurrentSampling (withCT)</text>
</g>
<g font-size="1.9" fill="#1a63b3">
<text x="181.7" y="124.8">Connect to MCU</text>
<text x="56.7" y="180.5">Option forN-linecurrentsampling</text>
</g>
<g font-size="1.6" fill="#000080">
<text x="13.2" y="22.3">UA</text>
<text x="22.1" y="23.4">R3</text>
<text x="29.3" y="23.4">R4</text>
<text x="36.6" y="23.4">R5</text>
<text x="43.9" y="23.4">R6</text>
<text x="51.1" y="23.4">R7</text>
<text x="58.3" y="23.4">R8</text>
<text x="65.6" y="23.4">R9</text>
<text x="219.7" y="20.6">U1</text>
<text x="228.4" y="20.6">PS2501</text>
<text x="255.9" y="20.6">JP1</text>
<text x="22.1" y="26.5">240K</text>
<text x="29.3" y="26.5">240K</text>
<text x="36.6" y="26.5">240K</text>
<text x="43.9" y="26.5">240K</text>
<text x="51.1" y="26.5">240K</text>
<text x="58.3" y="26.5">240K</text>
<text x="65.6" y="26.5">240K</text>
<text x="71.9" y="27.5">R10</text>
<text x="71.9" y="29.2">1K</text>
<text x="78.5" y="29.2">C3</text>
<text x="78.5" y="31">18nF</text>
<text x="219.5" y="30.4">R1</text>
<text x="219.5" y="33.6">510</text>
<text x="255.9" y="32.9">CON-5</text>
<text x="149.1" y="38.2">C1</text>
<text x="219.7" y="41.8">U2</text>
<text x="228.7" y="41.8">PS2501</text>
<text x="13.2" y="43.5">UB</text>
<text x="22.1" y="44.6">R16</text>
<text x="22.1" y="47.8">240K</text>
<text x="29.3" y="44.6">R17</text>
<text x="29.3" y="47.8">240K</text>
<text x="36.6" y="44.6">R18</text>
<text x="36.6" y="47.8">240K</text>
<text x="43.9" y="44.6">R19</text>
<text x="43.9" y="47.8">240K</text>
<text x="51.1" y="44.6">R20</text>
<text x="51.1" y="47.8">240K</text>
<text x="58.3" y="44.6">R21</text>
<text x="58.3" y="47.8">240K</text>
<text x="65.6" y="44.6">R22</text>
<text x="65.6" y="47.8">240K</text>
<text x="146.4" y="45.3">C2</text>
<text x="149.1" y="43.5">0.1uF</text>
<text x="156.3" y="42.6">R2</text>
<text x="156.3" y="44.4">10K</text>
<text x="71.9" y="50.4">1K</text>
<text x="71.9" y="48.7">R23</text>
<text x="78.5" y="50.4">C6</text>
<text x="78.5" y="52.2">18nF</text>
<text x="146.4" y="50.6">10uF</text>
<text x="164.3" y="50.4">R11</text>
<text x="164.3" y="52.2">10K</text>
<text x="169.7" y="50.4">R12</text>
<text x="169.7" y="52.2">10K</text>
<text x="175.1" y="50.4">R13</text>
<text x="175.1" y="52.2">10K</text>
<text x="180.6" y="50.4">R14</text>
<text x="180.6" y="52.2">10K</text>
<text x="219.5" y="51.7">R15</text>
<text x="146.4" y="54.1">C4</text>
<text x="146.4" y="59.4">0.1uF</text>
<text x="219.5" y="54.8">510</text>
<text x="13.2" y="64.8">UC</text>
<text x="22.1" y="65.8">R25</text>
<text x="29.3" y="65.8">R26</text>
<text x="36.6" y="65.8">R27</text>
<text x="43.9" y="65.8">R28</text>
<text x="51.1" y="65.8">R29</text>
<text x="58.3" y="65.8">R30</text>
<text x="65.6" y="65.8">R31</text>
<text x="138.2" y="64.8">C5</text>
<text x="219.7" y="63">U3</text>
<text x="228.7" y="63">PS2501</text>
<text x="22.1" y="69">240K</text>
<text x="29.3" y="69">240K</text>
<text x="36.6" y="69">240K</text>
<text x="43.9" y="69">240K</text>
<text x="51.1" y="69">240K</text>
<text x="58.3" y="69">240K</text>
<text x="65.6" y="69">240K</text>
<text x="71.9" y="69.9">R32</text>
<text x="71.9" y="71.7">1K</text>
<text x="78.5" y="71.7">C8</text>
<text x="121.9" y="70.1">C7</text>
<text x="121.9" y="71.8">0.1uF</text>
<text x="138.2" y="66.5">0.1uF</text>
<text x="78.5" y="73.4">18nF</text>
<text x="219.5" y="72.9">R24</text>
<text x="219.5" y="76.1">510</text>
<text x="13.2" y="86">UN</text>
<text x="219.7" y="84.2">U4</text>
<text x="228.8" y="84.2">PS2501</text>
<text x="219.5" y="94.1">R33</text>
<text x="112.8" y="101.7">C9</text>
<text x="120.1" y="101.7">C10</text>
<text x="219.5" y="97.3">510</text>
<text x="112.8" y="103.5">10uF</text>
<text x="120.1" y="103.5">0.1uF</text>
<text x="129.1" y="112.5">ATM90E36A</text>
<text x="131" y="110.7">U5</text>
<text x="13.2" y="119.6">IA+</text>
<text x="60.3" y="119.6">IC+</text>
<text x="24.8" y="124.7">R38</text>
<text x="29.3" y="120.7">R35</text>
<text x="29.3" y="123.8">1K</text>
<text x="71.9" y="124.7">R39</text>
<text x="76.5" y="120.7">R36</text>
<text x="76.5" y="123.8">1K</text>
<text x="161.7" y="124.9">16.384MHz</text>
<text x="162.7" y="122.2">X1</text>
<text x="246.7" y="124.2">R34</text>
<text x="24.8" y="126.5">2.4</text>
<text x="40.4" y="126.5">C11</text>
<text x="40.4" y="128.3">18nF</text>
<text x="71.9" y="126.5">2.4</text>
<text x="87.5" y="126.5">C12</text>
<text x="87.5" y="128.3">18nF</text>
<text x="117.4" y="129.3">R40</text>
<text x="117.4" y="131.1">1K</text>
<text x="122.8" y="132">C13</text>
<text x="131.9" y="131.1">R41</text>
<text x="138.2" y="131.8">C14</text>
<text x="145.3" y="131.8">R43</text>
<text x="152.7" y="131.8">C15</text>
<text x="237.9" y="128.4">D1</text>
<text x="241.1" y="128.4">CF4</text>
<text x="246.7" y="127.4">510</text>
<text x="13.2" y="137.3">IA-</text>
<text x="24.8" y="135.3">R44</text>
<text x="24.8" y="137.1">2.4</text>
<text x="40.4" y="135.3">C16</text>
<text x="40.4" y="137.1">18nF</text>
<text x="60.3" y="137.3">IC-</text>
<text x="71.9" y="135.3">R45</text>
<text x="71.9" y="137.1">2.4</text>
<text x="87.5" y="137.1">18nF</text>
<text x="87.5" y="135.3">C17</text>
<text x="122.8" y="133.7">18nF</text>
<text x="131.9" y="132.9">1K</text>
<text x="138.2" y="133.5">18nF</text>
<text x="145.3" y="133.5">1K</text>
<text x="152.7" y="133.5">18nF</text>
<text x="237.9" y="137.3">D2</text>
<text x="241.4" y="137.3">CF3</text>
<text x="246.7" y="133">R37</text>
<text x="246.7" y="136.2">510</text>
<text x="29.3" y="138.3">R46</text>
<text x="29.3" y="141.5">1K</text>
<text x="76.5" y="138.3">R47</text>
<text x="76.5" y="141.5">1K</text>
<text x="246.7" y="141.9">R42</text>
<text x="237.9" y="146.1">D3</text>
<text x="241.4" y="146.1">CF2</text>
<text x="246.7" y="145">510</text>
<text x="13.2" y="151.4">IB+</text>
<text x="29.3" y="152.5">R49</text>
<text x="29.3" y="155.7">1K</text>
<text x="60.3" y="151.4">IN+</text>
<text x="76.5" y="152.5">R50</text>
<text x="76.5" y="155.7">1K</text>
<text x="237.9" y="154.9">D4</text>
<text x="241.5" y="154.9">CF1</text>
<text x="246.7" y="150.7">R48</text>
<text x="246.7" y="153.9">510</text>
<text x="24.8" y="156.5">R51</text>
<text x="24.8" y="158.3">2.4</text>
<text x="40.4" y="158.3">C18</text>
<text x="40.4" y="160.1">18nF</text>
<text x="71.9" y="156.5">R52</text>
<text x="71.9" y="158.3">2.4</text>
<text x="87.5" y="160.1">18nF</text>
<text x="87.5" y="158.3">C19</text>
<text x="24.8" y="167.2">R53</text>
<text x="40.4" y="167.2">C20</text>
<text x="71.9" y="167.2">R54</text>
<text x="87.5" y="167.2">C21</text>
<text x="13.2" y="169.1">IB-</text>
<text x="24.8" y="168.9">2.4</text>
<text x="29.3" y="170.2">R55</text>
<text x="29.3" y="173.3">1K</text>
<text x="40.4" y="168.9">18nF</text>
<text x="60.3" y="169.1">IN-</text>
<text x="71.9" y="168.9">2.4</text>
<text x="76.5" y="170.2">R56</text>
<text x="76.5" y="173.3">1K</text>
<text x="87.5" y="168.9">18nF</text>
</g>
<g font-size="1.6" fill="#800000">
<text x="214.3" y="22.3">CF1</text>
<text x="80.2" y="24.1">VAP</text>
<text x="74.9" y="36.4">GND</text>
<text x="136.1" y="40.9">GND</text>
<text x="160.4" y="38.2">DVDD33</text>
<text x="223.4" y="36.4">GND</text>
<text x="80.2" y="45.3">VBP</text>
<text x="214.3" y="43.5">CF2</text>
<text x="74.9" y="57.7">GND</text>
<text x="133.2" y="59.4">DVDD33</text>
<text x="223.4" y="57.7">GND</text>
<text x="124.2" y="64.8">AVDD33</text>
<text x="185.3" y="65.6">SCLK</text>
<text x="185.3" y="62.1">SDI</text>
<text x="185.3" y="63.9">SDO</text>
<text x="214.3" y="64.8">CF3</text>
<text x="80.2" y="66.5">VCP</text>
<text x="112.6" y="67.4">GND</text>
<text x="185.3" y="67.4">CS</text>
<text x="74.9" y="78.9">GND</text>
<text x="185.3" y="81.6">DMA</text>
<text x="223.4" y="78.9">GND</text>
<text x="121.9" y="84.2">IAP</text>
<text x="121.9" y="86">IAN</text>
<text x="121.9" y="87.8">IBP</text>
<text x="121.9" y="89.5">IBN</text>
<text x="185.3" y="86.9">PM0</text>
<text x="185.3" y="85.1">PM1</text>
<text x="200.2" y="88.6">GND</text>
<text x="214.3" y="86">CF4</text>
<text x="18.7" y="93.1">GND</text>
<text x="121.9" y="91.3">ICP</text>
<text x="121.9" y="93.1">ICN</text>
<text x="121.9" y="94.8">INP</text>
<text x="178" y="94.8">CF4</text>
<text x="184.3" y="95.7">CF4</text>
<text x="184.6" y="93.9">WarnOut</text>
<text x="185.3" y="92.2">IRQ0</text>
<text x="185.3" y="90.4">IRQ1</text>
<text x="121.9" y="96.6">INN</text>
<text x="178" y="100.1">CF1</text>
<text x="178" y="98.4">CF2</text>
<text x="178" y="96.6">CF3</text>
<text x="184.3" y="101">CF1</text>
<text x="184.3" y="99.2">CF2</text>
<text x="184.3" y="97.5">CF3</text>
<text x="223.4" y="100.1">GND</text>
<text x="116.5" y="109">GND</text>
<text x="184.1" y="118.7">ZX0</text>
<text x="184.1" y="116.9">ZX1</text>
<text x="184.1" y="115.1">ZX2</text>
<text x="45.8" y="121.4">IAP</text>
<text x="92.9" y="121.4">ICP</text>
<text x="141.5" y="120.8" transform="rotate(-90 141.5 120.8)">VAP</text>
<text x="145.1" y="120.8" transform="rotate(-90 145.1 120.8)">VBP</text>
<text x="148.7" y="120.8" transform="rotate(-90 148.7 120.8)">VCP</text>
<text x="232.4" y="124.9">CF1</text>
<text x="29.6" y="135.5">GND</text>
<text x="76.7" y="135.5">GND</text>
<text x="232.4" y="133.7">CF2</text>
<text x="45.8" y="139.1">IAN</text>
<text x="92.9" y="139.1">ICN</text>
<text x="149.1" y="140.8">GND</text>
<text x="232.4" y="142.6">CF3</text>
<text x="45.8" y="153.2">IBP</text>
<text x="92.9" y="153.2">INP</text>
<text x="232.4" y="151.4">CF4</text>
<text x="250.5" y="156.7">GND</text>
<text x="29.6" y="167.3">GND</text>
<text x="76.7" y="167.3">GND</text>
<text x="45.8" y="170.9">IBN</text>
<text x="92.9" y="170.9">INN</text>
</g>
<g font-size="1.6">
<text x="253.7" y="22.3">1</text>
<text x="257.2" y="23.2">1</text>
<text x="253.7" y="24.1">2</text>
<text x="253.7" y="25.8">3</text>
<text x="253.7" y="27.6">4</text>
<text x="253.7" y="29.4">5</text>
<text x="257.2" y="26.7">3</text>
<text x="257.2" y="28.5">4</text>
<text x="257.2" y="24.9">2</text>
<text x="257.2" y="30.3">5</text>
<text x="141.5" y="70.8" transform="rotate(-90 141.5 70.8)">48</text>
<text x="143.3" y="70.8" transform="rotate(-90 143.3 70.8)">47</text>
<text x="145.1" y="70.8" transform="rotate(-90 145.1 70.8)">46</text>
<text x="146.9" y="70.8" transform="rotate(-90 146.9 70.8)">45</text>
<text x="148.7" y="70.8" transform="rotate(-90 148.7 70.8)">44</text>
<text x="150.5" y="70.8" transform="rotate(-90 150.5 70.8)">43</text>
<text x="152.3" y="70.8" transform="rotate(-90 152.3 70.8)">42</text>
<text x="154.2" y="70.8" transform="rotate(-90 154.2 70.8)">41</text>
<text x="156" y="70.8" transform="rotate(-90 156 70.8)">40</text>
<text x="157.8" y="70.8" transform="rotate(-90 157.8 70.8)">39</text>
<text x="159.6" y="70.8" transform="rotate(-90 159.6 70.8)">38</text>
<text x="161.4" y="70.8" transform="rotate(-90 161.4 70.8)">37</text>
<text x="146" y="75.6" transform="rotate(-90 146 75.6)">NC</text>
<text x="147.8" y="75.6" transform="rotate(-90 147.8 75.6)">NC</text>
<text x="153.2" y="76.4" transform="rotate(-90 153.2 76.4)">VPP</text>
<text x="155.1" y="76.3" transform="rotate(-90 155.1 76.3)">RST</text>
<text x="156.9" y="76" transform="rotate(-90 156.9 76)">SDI</text>
<text x="158.7" y="76.6" transform="rotate(-90 158.7 76.6)">SDO</text>
<text x="160.5" y="77.5" transform="rotate(-90 160.5 77.5)">SCLK</text>
<text x="162.3" y="75.4" transform="rotate(-90 162.3 75.4)">CS</text>
<text x="130.5" y="82.4">2</text>
<text x="130.5" y="80.7">1</text>
<text x="134" y="83.3">AGND</text>
<text x="134" y="81.6">AVDD33</text>
<text x="142.4" y="79.6" transform="rotate(-90 142.4 79.6)">DVDD33</text>
<text x="144.2" y="78" transform="rotate(-90 144.2 78)">DGND</text>
<text x="149.6" y="78" transform="rotate(-90 149.6 78)">DGND</text>
<text x="151.5" y="79.6" transform="rotate(-90 151.5 79.6)">DVDD18</text>
<text x="165.7" y="81.6">DMA</text>
<text x="167.3" y="83.3">NC</text>
<text x="172.3" y="80.7">36</text>
<text x="172.3" y="82.4">35</text>
<text x="130.5" y="84.2">3</text>
<text x="130.5" y="86">4</text>
<text x="130.5" y="87.8">5</text>
<text x="130.5" y="89.5">6</text>
<text x="134" y="85.1">I1P</text>
<text x="134" y="86.9">I1N</text>
<text x="134" y="88.6">I2P</text>
<text x="165.7" y="88.6">TEST</text>
<text x="166.4" y="86.9">PM0</text>
<text x="166.4" y="85.1">PM1</text>
<text x="172.3" y="87.8">32</text>
<text x="172.3" y="89.5">31</text>
<text x="172.3" y="86">33</text>
<text x="172.3" y="84.2">34</text>
<text x="130.5" y="94.8">9</text>
<text x="130.5" y="91.3">7</text>
<text x="130.5" y="93.1">8</text>
<text x="134" y="95.7">I4P</text>
<text x="134" y="92.2">I3P</text>
<text x="134" y="93.9">I3N</text>
<text x="134" y="90.4">I2N</text>
<text x="163.5" y="93.9">WarnOut</text>
<text x="165.9" y="92.2">IRQ0</text>
<text x="165.9" y="90.4">IRQ1</text>
<text x="166.7" y="95.7">CF4</text>
<text x="172.3" y="94.8">28</text>
<text x="172.3" y="91.3">30</text>
<text x="172.3" y="93.1">29</text>
<text x="129.7" y="100.1">12</text>
<text x="129.7" y="96.6">10</text>
<text x="129.7" y="98.4">11</text>
<text x="134" y="97.5">I4N</text>
<text x="134" y="99.2">Vref</text>
<text x="134" y="101">AGND</text>
<text x="166.7" y="99.2">CF2</text>
<text x="166.7" y="97.5">CF3</text>
<text x="166.7" y="101">CF1</text>
<text x="172.3" y="100.1">25</text>
<text x="172.3" y="98.4">26</text>
<text x="172.3" y="96.6">27</text>
<text x="141.5" y="112.3" transform="rotate(-90 141.5 112.3)">13</text>
<text x="142.4" y="108.1" transform="rotate(-90 142.4 108.1)">V1P</text>
<text x="143.3" y="112.3" transform="rotate(-90 143.3 112.3)">14</text>
<text x="144.2" y="108.1" transform="rotate(-90 144.2 108.1)">V1N</text>
<text x="145.1" y="112.3" transform="rotate(-90 145.1 112.3)">15</text>
<text x="146" y="108.1" transform="rotate(-90 146 108.1)">V2P</text>
<text x="146.9" y="112.3" transform="rotate(-90 146.9 112.3)">16</text>
<text x="147.8" y="108.1" transform="rotate(-90 147.8 108.1)">V2N</text>
<text x="148.7" y="112.3" transform="rotate(-90 148.7 112.3)">17</text>
<text x="149.6" y="108.1" transform="rotate(-90 149.6 108.1)">V3P</text>
<text x="150.5" y="112.3" transform="rotate(-90 150.5 112.3)">18</text>
<text x="151.5" y="108.1" transform="rotate(-90 151.5 108.1)">V3N</text>
<text x="152.3" y="112.3" transform="rotate(-90 152.3 112.3)">19</text>
<text x="153.2" y="108.1" transform="rotate(-90 153.2 108.1)">NC</text>
<text x="154.2" y="112.3" transform="rotate(-90 154.2 112.3)">20</text>
<text x="155.1" y="108.1" transform="rotate(-90 155.1 108.1)">OSCI</text>
<text x="156" y="112.3" transform="rotate(-90 156 112.3)">21</text>
<text x="156.9" y="108.1" transform="rotate(-90 156.9 108.1)">OSCO</text>
<text x="157.8" y="112.3" transform="rotate(-90 157.8 112.3)">22</text>
<text x="158.7" y="108.1" transform="rotate(-90 158.7 108.1)">ZX0</text>
<text x="159.6" y="112.3" transform="rotate(-90 159.6 112.3)">23</text>
<text x="160.5" y="108.1" transform="rotate(-90 160.5 108.1)">ZX1</text>
<text x="161.4" y="112.3" transform="rotate(-90 161.4 112.3)">24</text>
<text x="162.3" y="108.1" transform="rotate(-90 162.3 108.1)">ZX2</text>
</g>
<g font-size="1.5">
<text x="275.7" y="49.3">A</text>
<text x="275.7" y="96.2">B</text>
<text x="275.7" y="143">C</text>
<text x="26.4" y="210.8">1</text>
<text x="59.9" y="210.8">2</text>
<text x="93.4" y="210.8">3</text>
<text x="126.9" y="210.8">4</text>
</g>
</svg>
